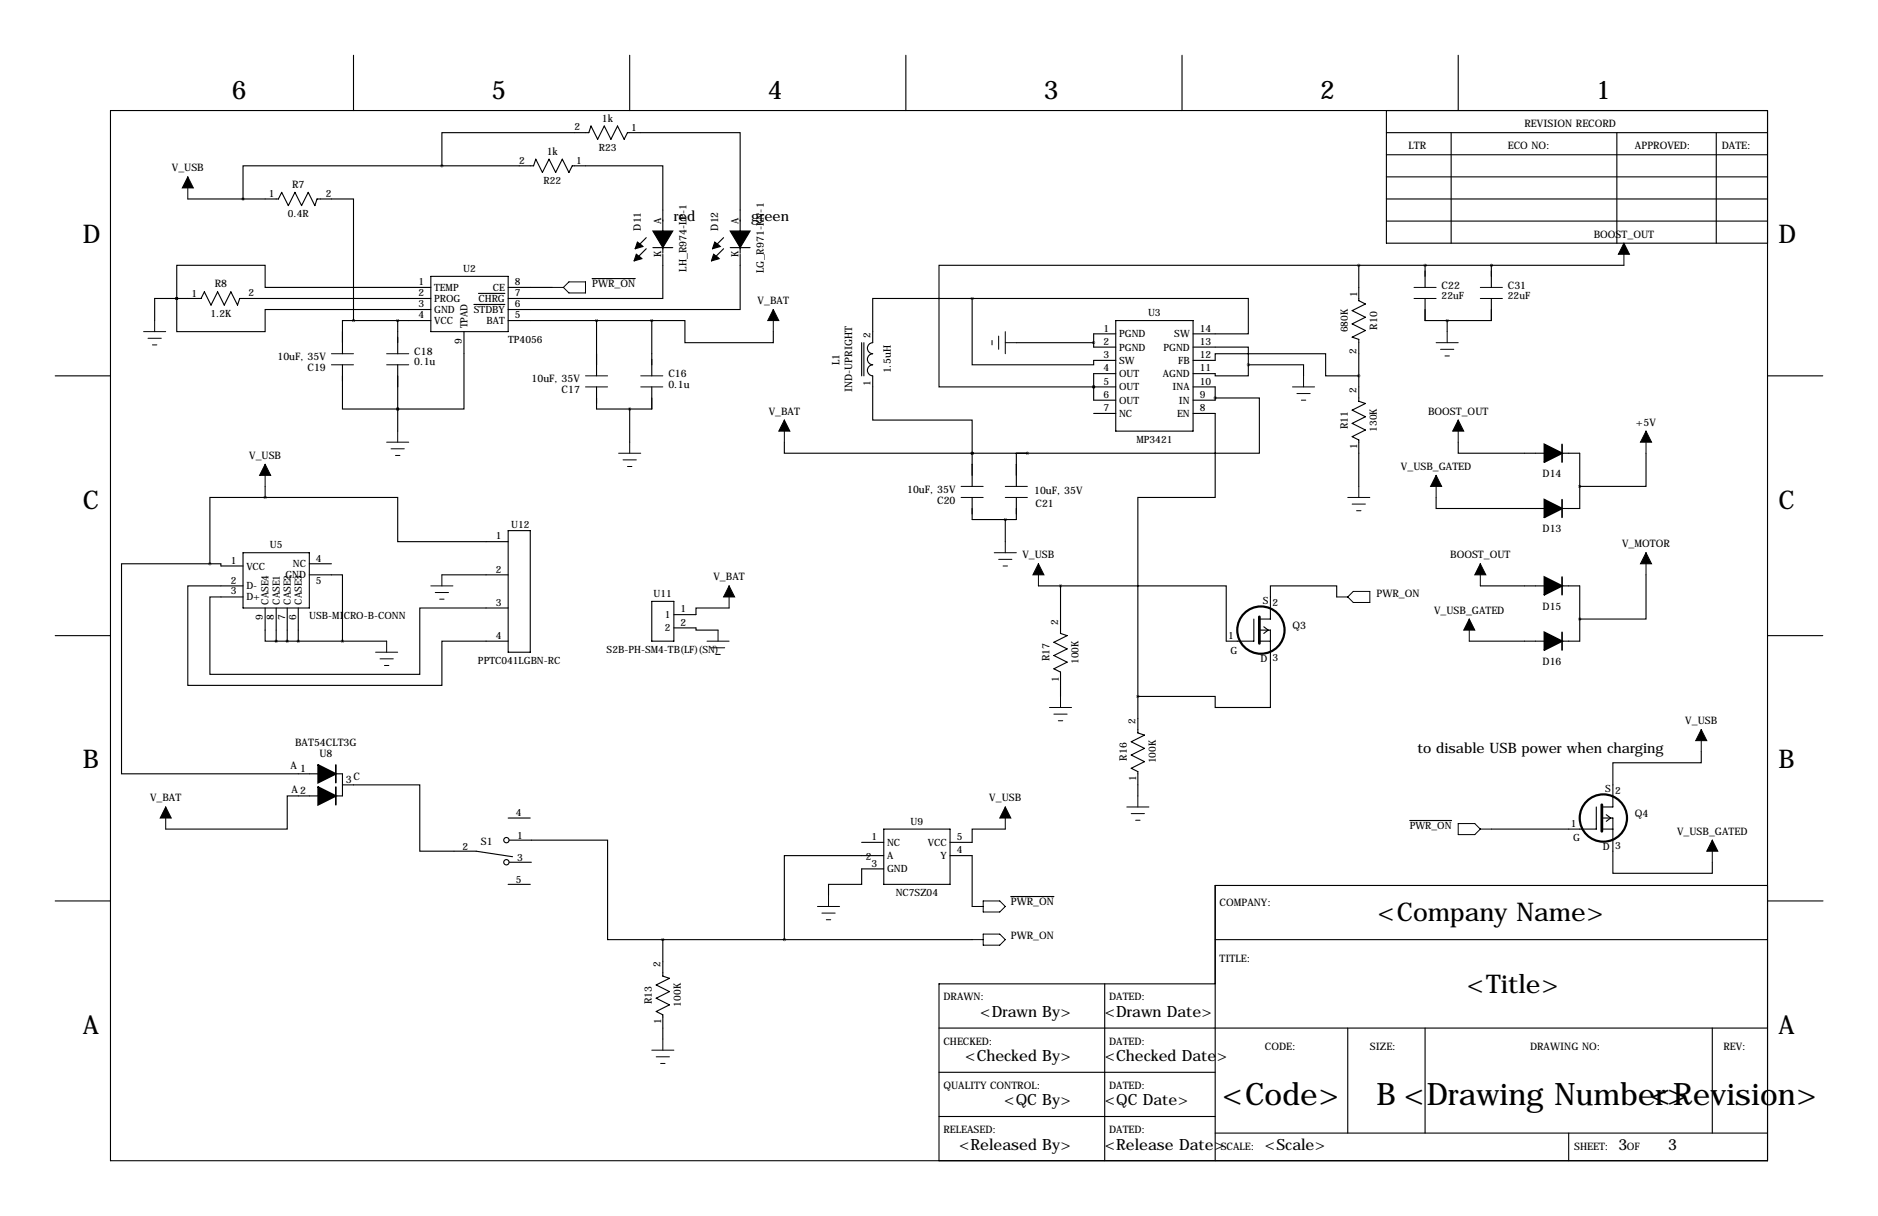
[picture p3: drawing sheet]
<svg xmlns="http://www.w3.org/2000/svg" width="432mm" height="279mm" viewBox="0 0 432 279" stroke-linecap="round" stroke-linejoin="round" font-family="sans-serif">
<g fill="none" stroke="#000" stroke-width=".25">
<path d="M81.3 12.7v12.7M144.8 12.7v12.7M208.3 12.7v12.7M271.8 12.7v12.7M335.3 12.7v12.7M25.4 25.4h381v241.3h-381zM101.6 38.1h-45.7v7.6M101.6 38.1h21.1l.5-1.5 1.5 3 1.5-3 1.6 3 1.5-3 1.5 3 .8-1.5h20.8v20.1M101.6 38.1v-7.6h33.8l.5-1.5 1.5 3 1.5-3 1.6 3 1.5-3 1.5 3 .8-1.5h25.9v27.7M318.8 30.5h87.6M318.8 35.6h87.6M318.8 25.4v30.5h87.6"/>
<path d="M333.7 30.5v25.4M371.8 30.5v25.4M394.6 30.5v25.4M43.2 45.7h20.8l.8-1.5 1.5 3 1.5-3 1.5 3 1.6-3 1.5 3 .5-1.5h8.4v28M148.6 54.6l-2.6 2.6M148.6 57.2l-2.6 2.5M150.1 56.9h4.6M152.4 58.4v10.2h-35.6M166.4 54.6l-2.6 2.6M166.4 57.2l-2.6 2.5M167.9 56.9h4.6M170.2 58.4v12.7h-53.4"/>
<path d="M318.8 45.7h87.6M318.8 50.8h87.6M318.8 40.6h87.6M40.6 68.6h-5v5.1M40.6 68.6v7.6h20.4v-5.1h38.1M40.6 68.6h.1M40.6 68.6h5.6l.8-1.5 1.5 3 1.5-3 1.6 3 1.5-3 1.5 3 .5-1.5h44M81.3 73.7h-2.6v7.6M81.3 73.7h17.8M91.4 73.7v7.6M99.1 66h-38.1v-5h-20.4v7.6M99.1 63.5h17.7v12.7h-17.7z"/>
<path d="M106.7 76.2v17.8h-15.3M109 70h7.1M110 67.4h6.1M116.8 66h10.2M116.8 73.7h33.1M136.1 64h10M137.2 73.7v12.7M149.9 73.7h7.6v5h20.3v-2.5M149.9 73.7v12.7M198.1 78.7v7.7M198.6 78.7v7.7M223.5 68.6h-22.8v10.1a1.27 1.27 0 0 0-1.3 1.3 1.27 1.27 0 0 0 1.3 1.3 1.27 1.27 0 0 0-1.3 1.3 1.27 1.27 0 0 0 1.3 1.2 1.27 1.27 0 0 0-1.3 1.3 1.27 1.27 0 0 0 1.2 1.3l.1 10.1h22.8v7.6"/>
<path d="M223.5 68.6v15.2h28v-1h5M223.5 68.6h63.5v8.1h-12.7M233.7 78.7h17.8M256.5 73.7h17.8v25.4h-17.8zM256.5 76.7h-5v3.1h5M274.3 79.8h12.7v4M312.4 61h-96.5v27.9h35.6M312.4 61v8.1l1.5 .7-3 1.6 3 1.5-3 1.5 3 1.5-3 1.6 1.5 .5v14.2l1.5 .5-3 1.5 3 1.6-3 1.5 3 1.5-3 1.5 1.5 .8v10.7M312.4 61h61M327.7 61h.1M327.7 61v5M327.7 68.6v5.1h15.2v-5.1"/>
<path d="M332.7 73.7v2.5M342.9 61h.1M342.9 61v5M12.7 86.4h12.7M78.7 83.8v10.2h12.7M91.4 94h.1M91.4 83.8v15.3M137.2 88.9v5.1h12.7v-5.1M144.8 94v7.6M251.5 88.9h.1M251.5 88.9h5M251.5 95h5"/>
<path d="M256.5 85.9h-5v6h5M274.3 82.8h5.1v-1.5h25.4v5.1h7.6M274.3 95h5.1v19.3h-17.8v45.7M274.3 88.9h5.1v3h-5.1M279.4 91.4h10.2v12.7h-53.4M287 83.8v2.6h-7.6v-.5h-5.1M287 83.8h12.7v2.6M406.4 86.4h12.7M61 114.3h-12.7v15.2M61 114.3h30.4v10.2h25.4M61 111.8v2.5M180.3 101.6v2.5h43.2"/>
<path d="M223.5 104.1h.1M223.5 104.1h12.7M223.5 104.1v7.7M223.5 114.3v5.1h10.2v-5.1M231.1 119.4v5.1M236.2 104.1h-2.5v7.7M330.2 114.3v2.5h24.9M335.3 101.6v2.5h19.8M359.2 104.1h4v12.7h-4M378.5 104.1v7.7h-15.3M48.3 129.5h2.5v.5h5.1M48.3 129.5h-20.4v48.3h45.3"/>
<path d="M55.9 134.6h-12.7v22.9h58.4v-10.2h15.2M55.9 137.2h-7.6v17.7h48.2v-15.2h20.3M55.9 127h15.2v12.7h-15.2zM61 139.7v7.6h2.5M63.5 139.7v7.6M66 139.7v7.6M68.6 139.7v7.6M71.1 132.1h7.6v15.2M71.1 129.5h5.1M101.6 132.1h15.2M116.8 121.9h5.1v28h-5.1zM149.9 138.2h5v9.1h-5z"/>
<path d="M167.6 139.7h-7.6v1.5h-5.1M238.8 134.6h5M243.8 134.6h38.1v12.7h6.4v-5.1M243.8 134.6v10.9l1.6 .5-3.1 1.6 3.1 1.5-3.1 1.5 3.1 1.5-3.1 1.6 1.5 .7v5.6M307.3 137.2v-2.6h-15.2v7.6h-2.5M340.4 134.6h14.7M359.2 134.6h4v12.7h-4M378.5 132.1v10.1h-15.3M12.7 146h12.7M63.5 147.3h25.4M154.9 144.3h5.1v.5h5.1M289.6 144.8h2.5v17.8h-12.7v-2.6h-17.8"/>
<path d="M289.6 147.3h2.5M290.6 144l1 .8-1 .7M337.8 147.3h17.3M406.4 146h12.7M77.2 177.8h1.5v5.1h-1.5M261.6 160v8.4l1.5 .5-3 1.5 3 1.6-3 1.5 3 1.5-3 1.5 1.5 .8v5.6M391.2 172.7v2.6h-20.4v10.1h-2.5M73.2 182.9h-7.2v7.6h-27.9M78.7 180.3h17.8v15.3h13l8.4 1.2M116.8 188h5.1M117.1 193h22.6v22.9h12.7M117.1 198.1h5.1"/>
<path d="M198.1 193.5h5.1M203.2 199.6h-5.1v3.6h-7.6v2.5M203.2 196.6h-22.9v19.3M203.2 190.5h15.2v12.7h-15.2zM218.4 196.6h5.1v11.7M231.1 190.5h-7.6v3h-5.1M324.1 188.5h9.7M367 185.4v5.1h-24.1M368.3 188h2.5v12.7h22.9v-2.6M368.3 190.5h2.5M369.3 187.2l1 .8-1 .7M12.7 207h12.7"/>
<path d="M116.8 203.2h5.1M152.4 215.9h71.1M152.4 215.9v8.4l1.5 .5-3 1.5 3 1.5-3 1.6 3 1.5-3 1.5 1.5 .8v5.6M232.4 206h9.9M279.4 215.9h127M406.4 203.5h-127v63.2M406.5 207h12.7M215.9 236.2h190.5M254 226.1v40.6M279.4 226.1h-63.5v40.6M309.9 236.2v24.1M327.7 236.2v24.1"/>
<path d="M393.7 236.2v24.1M215.9 246.4h63.5M215.9 256.5h63.5M279.4 260.3h127M360.7 260.3v6.4"/>
<circle cx="116.4" cy="198.1" r=".61"/>
<circle cx="116.4" cy="193" r=".61"/>
</g>
<path d="M146.3 58.4l1.3 1-1.8 .5zM146.6 55.6l1.2 1-1.8 .6zM152.4 53.1h2.3l-2.3 3.8zM150.1 53.1h2.3v3.8zM164.1 58.4l1.3 1-1.8 .5zM164.3 55.6l1.3 1-1.8 .6zM170.2 53.1h2.3l-2.3 3.8zM167.9 53.1h2.3v3.8z" fill="#000" stroke="#000" stroke-width=".25"/>
<g fill="none" stroke="#000" stroke-width=".23">
<path d="M43.2 40.6v5.1M373.4 55.9v5.1M33 76.2h5.1M34 77.7h3.1M35.1 79.2h1M35.6 73.7v2.5M127 66h2.5M130.8 64.8h3.8v2.5h-3.8l-1.3-1.3zM177.8 71.1v5.1M228.1 78.2v1M229.6 77.2v3.1M231.1 78.7h2.6"/>
<path d="M231.1 76.2v5.1M325.1 66h5.1M325.1 68.6h5.1M330.2 78.7h5.1M332.7 76.2v2.5M340.4 66h5M340.4 68.6h5M76.2 83.8h5.1M76.2 81.3h5.1M88.9 83.8h5.1M88.9 81.3h5.1M91.4 99.1v2.5"/>
<path d="M134.6 86.4h5.1M134.6 88.9h5.1M147.3 86.4h5.1M147.3 88.9h5.1M180.3 96.5v5.1M297.2 88.9h5.1M298.2 90.4h3M299.2 91.9h1M299.7 86.4v2.5M331.2 80.3h3.1M332.2 81.8h1M335.3 96.5v5.1"/>
<path d="M378.5 99.1v5M61 106.7v5.1M88.9 101.6h5.1M89.9 103.1h3.1M90.9 104.6h1M142.2 104.1h5.1M143.3 105.7h3M144.3 107.2h1M144.8 101.6v2.5M221 114.3h5.1M221 111.8h5.1M231.1 114.3h5.1"/>
<path d="M231.1 111.8h5.1M309.9 114.3h5.1M310.9 115.8h3M311.9 117.3h1M312.4 111.8v2.5M330.2 109.2v5.1M99.1 134.6h5M100.1 136.1h3M101.1 137.7h1M101.6 132.1v2.5M167.6 134.6v5.1M228.6 127h5.1"/>
<path d="M229.6 128.5h3.1M230.6 130h1M231.1 124.5v2.5M238.8 129.5v5.1M307.3 137.2h2.6M309.9 137.2l1.2-1.3h3.9v2.5h-3.9zM340.4 129.5v5.1M378.5 127v5.1M86.4 149.9h5M87.4 151.4h3M88.4 152.9h1M88.9 147.3v2.6"/>
<path d="M162.6 147.3h5M163.6 148.8h3M164.6 150.4h1M165.1 144.8v2.5M337.8 142.2v5.1M241.3 162.6h5.1M242.3 164.1h3.1M243.3 165.6h1M243.8 160v2.6M391.2 167.6v5.1M38.1 185.4v5.1M231.1 185.4v5.1"/>
<path d="M259.1 185.4h5.1M260.1 186.9h3M261.1 188.5h1M261.6 182.9v2.5M335.3 189.2h3.8l1.3 1.3-1.3 1.3h-3.8zM340.4 190.5h2.5M393.7 193v5.1M188 208.3h5M189 209.8h3M190 211.3h1M190.5 205.7v2.6M223.5 215.9h2.6"/>
<path d="M223.5 208.3h2.6M226.1 207h3.8l1.2 1.3-1.2 1.2h-3.8zM226.1 214.6h3.8l1.2 1.3-1.2 1.3h-3.8zM152.4 238.8v2.5M149.9 241.3h5M150.9 242.8h3M151.9 244.3h1"/>
</g>
<path d="M355.1 102.1l4.1 2-4.1 2.1zM355.1 114.8l4.1 2-4.1 2.1zM355.1 132.6l4.1 2-4.1 2.1zM355.1 145.3l4.1 2-4.1 2.1zM73.2 175.8l4 2-4 2zM73.2 180.8l4 2.1-4 2z" fill="#000" stroke="#000" stroke-width=".38"/>
<path d="M359.2 102.1v4.1M359.2 114.8v4.1M359.2 132.6v4.1M359.2 145.3v4.1M77.2 175.8v4M77.2 180.8v4.1" fill="none" stroke="#000" stroke-width=".38"/>
<g fill="none" stroke="#000" stroke-width=".51">
<circle cx="289.9" cy="144.8" r="5.4"/>
<circle cx="368.7" cy="188" r="5.4"/>
</g>
<path d="M289.6 141.7v6.1M368.3 184.9v6.1" fill="none" stroke="#000" stroke-width=".63"/>
<g fill="#000" stroke="#000" stroke-width=".23">
<path d="M43.2 40.6l1.2 2.6h-2.5zM373.4 55.9l1.2 2.5h-2.5zM177.8 71.1l1.3 2.6h-2.6zM180.3 96.5l1.3 2.6h-2.5zM335.3 96.5l1.2 2.6h-2.5zM378.5 99.1l1.2 2.5h-2.5zM61 106.7l1.2 2.5h-2.5zM330.2 109.2l1.3 2.6h-2.6zM167.6 134.6l1.3 2.6h-2.5zM238.8 129.5l1.2 2.6h-2.5zM340.4 129.5l1.2 2.6h-2.5zM378.5 127l1.2 2.5h-2.5z"/>
<path d="M337.8 142.2l1.3 2.6h-2.6zM391.2 167.6l1.2 2.6h-2.5zM38.1 185.4l1.3 2.6h-2.6zM231.1 185.4l1.3 2.6h-2.5zM393.7 193l1.3 2.6h-2.6z"/>
</g>
<path d="M40.6 68.6a.05 .05 0 0 0 .1 0 .05 .05 0 0 0-.1 0zM40.6 68.6a.05 .05 0 0 0 .1 0 .05 .05 0 0 0-.1 0zM91.4 73.7a.05 .05 0 0 0 .1 0 .05 .05 0 0 0-.1 0zM91.4 94a.05 .05 0 0 0 .1 0 .05 .05 0 0 0-.1 0zM91.4 94a.05 .05 0 0 0 .1 0 .05 .05 0 0 0-.1 0zM137.1 73.7a.05 .05 0 0 0 .1 0 .05 .05 0 0 0-.1 0zM149.8 73.7a.05 .05 0 0 0 .1 0 .05 .05 0 0 0-.1 0zM251.4 78.7a.05 .05 0 0 0 .1 0 .05 .05 0 0 0-.1 0zM231.1 119.4a.05 .05 0 0 0 .1 0 .05 .05 0 0 0-.1 0zM251.4 88.9a.05 .05 0 0 0 .1 0 .05 .05 0 0 0-.1 0zM251.4 88.9a.05 .05 0 0 0 .1 0 .05 .05 0 0 0-.1 0zM332.7 73.7a.05 .05 0 0 0 .1 0 .05 .05 0 0 0-.1 0zM327.6 61a.05 .05 0 0 0 .1 0 .05 .05 0 0 0-.1 0zM48.2 129.5a.05 .05 0 0 0 .1 0 .05 .05 0 0 0-.1 0zM180.3 215.9a.05 .05 0 0 0 .1 0 .05 .05 0 0 0-.1 0zM243.8 134.6a.05 .05 0 0 0 .1 0 .05 .05 0 0 0-.1 0zM60.9 114.3a.05 .05 0 0 0 .1 0 .05 .05 0 0 0-.1 0zM66 147.3a.05 .05 0 0 0 .1 0 .05 .05 0 0 0-.1 0zM78.7 147.3a.05 .05 0 0 0 .1 0 .05 .05 0 0 0-.1 0z" fill="#000" stroke="#000" stroke-width=".63"/>
<g font-size="7.1">
<text x="281" y="254">&lt;Code&gt;</text>
<text x="316.5" y="254">B &lt;Drawing Number&gt;</text>
<text x="379.4" y="254">&lt;Revision&gt;</text>
</g>
<g font-size="5.9">
<text x="53.3" y="22.9">6</text>
<text x="113" y="22.9">5</text>
<text x="176.5" y="22.9">4</text>
<text x="240" y="22.9">3</text>
<text x="303.5" y="22.9">2</text>
<text x="367" y="22.9">1</text>
<text x="19" y="55.9">D</text>
<text x="408.9" y="55.9">D</text>
<text x="19" y="116.8">C</text>
<text x="408.9" y="116.8">C</text>
<text x="19" y="176.5">B</text>
<text x="408.9" y="176.5">B</text>
<text x="316.8" y="211.6">&lt;Company Name&gt;</text>
<text x="337.3" y="228.1">&lt;Title&gt;</text>
<text x="19" y="237.5">A</text>
<text x="408.9" y="237.5">A</text>
</g>
<g font-size="3.6">
<text x="225.4" y="233.7">&lt;Drawn By&gt;</text>
<text x="254" y="233.7">&lt;Drawn Date&gt;</text>
<text x="221.9" y="243.8">&lt;Checked By&gt;</text>
<text x="254" y="243.8">&lt;Checked Date&gt;</text>
<text x="230.9" y="254">&lt;QC By&gt;</text>
<text x="254" y="254">&lt;QC Date&gt;</text>
<text x="220.5" y="264.1">&lt;Released By&gt;</text>
<text x="254" y="264.1">&lt;Release Date&gt;</text>
<text x="290.8" y="264.1">&lt;Scale&gt;</text>
<text x="372.1" y="264.1">3</text>
<text x="383.5" y="264.1">3</text>
</g>
<g font-size="3.3">
<text x="154.9" y="50.8">red</text>
<text x="172.7" y="50.8">green</text>
<text x="325.9" y="173">to disable USB power when charging</text>
</g>
<g font-size="2.4">
<text x="138.4" y="27.9">1k</text>
<text x="350.5" y="29.2">REVISION RECORD</text>
<text x="125.7" y="35.6">1k</text>
<text x="323.8" y="34.3">LTR</text>
<text x="346.7" y="34.3">ECO NO:</text>
<text x="375.9" y="34.3">APPROVED:</text>
<text x="395.9" y="34.3">DATE:</text>
<text x="39.5" y="39.4">V_USB</text>
<text x="67.2" y="43.2">R7</text>
<text x="147.3" y="53" transform="rotate(-90 147.3 53)">D11</text>
<text x="165.1" y="53" transform="rotate(-90 165.1 53)">D12</text>
<text x="366.5" y="54.6">BOOST_OUT</text>
<text x="157.9" y="62.4" transform="rotate(-90 157.9 62.4)">LH_R974-LP-1</text>
<text x="175.7" y="62.7" transform="rotate(-90 175.7 62.7)">LG_R971-KN-1</text>
<text x="49.4" y="66">R8</text>
<text x="136.1" y="66">PWR_ON</text>
<text x="174.2" y="69.8">V_BAT</text>
<text x="331.5" y="66.3">C22</text>
<text x="346.7" y="66.3">C31</text>
<text x="316.6" y="75.8" transform="rotate(-90 316.6 75.8)">R10</text>
<text x="63.8" y="82.8">10uF, 35V</text>
<text x="95.2" y="81.5">C18</text>
<text x="95.2" y="84">0.1u</text>
<text x="193" y="83.8" transform="rotate(-90 193 83.8)">L1</text>
<text x="70.7" y="85.2">C19</text>
<text x="122.2" y="87.9">10uF, 35V</text>
<text x="153.7" y="86.6">C16</text>
<text x="153.7" y="89">0.1u</text>
<text x="204.9" y="85.8" transform="rotate(-90 204.9 85.8)">1.5uH</text>
<text x="129.1" y="90.3">C17</text>
<text x="176.7" y="95.2">V_BAT</text>
<text x="196" y="90.2" transform="rotate(-90 196 90.2)">IND-UPRIGHT</text>
<text x="328.4" y="95.2">BOOST_OUT</text>
<text x="309.9" y="98.6" transform="rotate(-90 309.9 98.6)">R11</text>
<text x="376.2" y="97.8">+5V</text>
<text x="57.3" y="105.4">V_USB</text>
<text x="322.1" y="107.9">V_USB_GATED</text>
<text x="208.6" y="113.3">10uF, 35V</text>
<text x="237.8" y="113.5">10uF, 35V</text>
<text x="354.7" y="109.6">D14</text>
<text x="215.5" y="115.7">C20</text>
<text x="238.1" y="116.5">C21</text>
<text x="354.7" y="122.3">D13</text>
<text x="373" y="125.7">V_MOTOR</text>
<text x="235.1" y="128.3">V_USB</text>
<text x="333.4" y="128.3">BOOST_OUT</text>
<text x="164" y="133.3">V_BAT</text>
<text x="316.5" y="137.2">PWR_ON</text>
<text x="329.7" y="141">V_USB_GATED</text>
<text x="354.7" y="140.1">D15</text>
<text x="297.2" y="144.5">Q3</text>
<text x="241.3" y="152" transform="rotate(-90 241.3 152)">R17</text>
<text x="354.7" y="152.8">D16</text>
<text x="387.5" y="166.4">V_USB</text>
<text x="67.9" y="171.4">BAT54CLT3G</text>
<text x="73.4" y="174">U8</text>
<text x="66.8" y="176.6">A</text>
<text x="69" y="177.3">1</text>
<text x="79.5" y="179.8">3</text>
<text x="81.3" y="179.1">C</text>
<text x="259.1" y="174.8" transform="rotate(-90 259.1 174.8)">R16</text>
<text x="34.5" y="184.1">V_BAT</text>
<text x="67.1" y="182.2">A2</text>
<text x="227.5" y="184.1">V_USB</text>
<text x="375.9" y="187.7">Q4</text>
<text x="385.6" y="191.8">V_USB_GATED</text>
<text x="110.6" y="194.1">S1</text>
<text x="232.4" y="208">PWR_ON</text>
<text x="280.4" y="208.3">COMPANY:</text>
<text x="232.4" y="215.6">PWR_ON</text>
<text x="280.4" y="221">TITLE:</text>
<text x="149.9" y="230.7" transform="rotate(-90 149.9 230.7)">R13</text>
<text x="216.9" y="229.9">DRAWN:</text>
<text x="255" y="229.9">DATED:</text>
<text x="216.9" y="240">CHECKED:</text>
<text x="255" y="240">DATED:</text>
<text x="290.8" y="241.3">CODE:</text>
<text x="315" y="241.3">SIZE:</text>
<text x="351.8" y="241.3">DRAWING NO:</text>
<text x="396.2" y="241.3">REV:</text>
<text x="216.9" y="250.2">QUALITY CONTROL:</text>
<text x="255" y="250.2">DATED:</text>
<text x="216.9" y="260.3">RELEASED:</text>
<text x="255" y="260.3">DATED:</text>
<text x="280.7" y="264.2">SCALE:</text>
<text x="361.9" y="264.2">SHEET:</text>
<text x="374" y="264.2">OF</text>
</g>
<g font-size="2.3">
<text x="132.1" y="30">2</text>
<text x="137.7" y="34.6">R23</text>
<text x="145.1" y="30.1">1</text>
<text x="119.4" y="37.6">2</text>
<text x="132.4" y="37.7">1</text>
<text x="61.8" y="45.3">1</text>
<text x="74.9" y="45.2">2</text>
<text x="125" y="42.3">R22</text>
<text x="66.1" y="49.9">0.4R</text>
<text x="152" y="51.6" transform="rotate(-90 152 51.6)">A</text>
<text x="169.8" y="51.6" transform="rotate(-90 169.8 51.6)">A</text>
<text x="152" y="59.1" transform="rotate(-90 152 59.1)">K</text>
<text x="169.8" y="59.1" transform="rotate(-90 169.8 59.1)">K</text>
<text x="96.2" y="65.5">1</text>
<text x="106.5" y="62.5">U2</text>
<text x="118.4" y="65.5">8</text>
<text x="44" y="68.2">1</text>
<text x="57.1" y="68.1">2</text>
<text x="96.2" y="68.1">2</text>
<text x="96.2" y="70.6">3</text>
<text x="99.8" y="66.8">TEMP</text>
<text x="99.8" y="69.4">PROG</text>
<text x="99.8" y="71.9">GND</text>
<text x="109" y="71.9">STDBY</text>
<text x="110" y="69.4">CHRG</text>
<text x="113.3" y="66.8">CE</text>
<text x="118.4" y="68.1">7</text>
<text x="118.4" y="70.6">6</text>
<text x="312" y="68.2" transform="rotate(-90 312 68.2)">1</text>
<text x="331.5" y="68.7">22uF</text>
<text x="346.7" y="68.7">22uF</text>
<text x="48.4" y="72.7">1.2K</text>
<text x="96.2" y="73.2">4</text>
<text x="99.8" y="74.5">VCC</text>
<text x="107.5" y="75.4" transform="rotate(-90 107.5 75.4)">TPAD</text>
<text x="111.9" y="74.5">BAT</text>
<text x="118.4" y="73.2">5</text>
<text x="200.2" y="77.7" transform="rotate(-90 200.2 77.7)">2</text>
<text x="253.7" y="76.2">1</text>
<text x="257.3" y="77.5">PGND</text>
<text x="264" y="72.6">U3</text>
<text x="270" y="77.5">SW</text>
<text x="275.8" y="76.2">14</text>
<text x="309.9" y="76.4" transform="rotate(-90 309.9 76.4)">680K</text>
<text x="106.2" y="79" transform="rotate(-90 106.2 79)">9</text>
<text x="116.8" y="78.8">TP4056</text>
<text x="253.7" y="79.2">2</text>
<text x="253.7" y="82.3">3</text>
<text x="257.3" y="80.6">PGND</text>
<text x="257.3" y="83.6">SW</text>
<text x="267.5" y="80.6">PGND</text>
<text x="270.9" y="83.6">FB</text>
<text x="275.8" y="79.2">13</text>
<text x="275.8" y="82.3">12</text>
<text x="311.9" y="81.3" transform="rotate(-90 311.9 81.3)">2</text>
<text x="200.2" y="88.7" transform="rotate(-90 200.2 88.7)">1</text>
<text x="253.7" y="85.3">4</text>
<text x="253.7" y="88.4">5</text>
<text x="257.3" y="86.7">OUT</text>
<text x="257.3" y="89.7">OUT</text>
<text x="267.4" y="86.7">AGND</text>
<text x="269.6" y="89.7">INA</text>
<text x="275.8" y="85.3">11</text>
<text x="275.8" y="88.4">10</text>
<text x="253.7" y="91.4">6</text>
<text x="253.7" y="94.5">7</text>
<text x="257.3" y="92.8">OUT</text>
<text x="257.3" y="95.8">NC</text>
<text x="270.7" y="95.8">EN</text>
<text x="271.1" y="92.8">IN</text>
<text x="275.8" y="91.4">9</text>
<text x="275.8" y="94.5">8</text>
<text x="311.9" y="90.2" transform="rotate(-90 311.9 90.2)">2</text>
<text x="261.3" y="101.7">MP3421</text>
<text x="316.6" y="99.2" transform="rotate(-90 316.6 99.2)">130K</text>
<text x="312" y="103.3" transform="rotate(-90 312 103.3)">1</text>
<text x="62.1" y="126">U5</text>
<text x="114" y="124">1</text>
<text x="117.5" y="121.4">U12</text>
<text x="53" y="129.5">1</text>
<text x="56.6" y="130.9">VCC</text>
<text x="67.3" y="130.3">NC</text>
<text x="72.6" y="129">4</text>
<text x="114" y="131.6">2</text>
<text x="53" y="134.1">2</text>
<text x="53" y="136.5">3</text>
<text x="56.6" y="135.4">D-</text>
<text x="56.6" y="138">D+</text>
<text x="65.6" y="132.9">GND</text>
<text x="72.6" y="134.2">5</text>
<text x="150.3" y="137.2">U11</text>
<text x="60.5" y="142.5" transform="rotate(-90 60.5 142.5)">9</text>
<text x="61.8" y="138.9" transform="rotate(-90 61.8 138.9)">CASE4</text>
<text x="63" y="142.5" transform="rotate(-90 63 142.5)">8</text>
<text x="64.3" y="138.9" transform="rotate(-90 64.3 138.9)">CASE1</text>
<text x="65.5" y="142.5" transform="rotate(-90 65.5 142.5)">7</text>
<text x="66.8" y="138.9" transform="rotate(-90 66.8 138.9)">CASE2</text>
<text x="68.1" y="142.5" transform="rotate(-90 68.1 142.5)">6</text>
<text x="69.4" y="138.9" transform="rotate(-90 69.4 138.9)">CASE3</text>
<text x="71.1" y="142.3">USB-MICRO-B-CONN</text>
<text x="114" y="139.2">3</text>
<text x="152.9" y="142">1</text>
<text x="156.5" y="140.7">1</text>
<text x="156.5" y="143.8">2</text>
<text x="243.3" y="143.6" transform="rotate(-90 243.3 143.6)">2</text>
<text x="290.3" y="138.7">S</text>
<text x="292.6" y="139.2">2</text>
<text x="114" y="146.8">4</text>
<text x="139.5" y="149.9">S2B-PH-SM4-TB(LF)(SN)</text>
<text x="152.9" y="145.1">2</text>
<text x="282.4" y="146.8">1</text>
<text x="109.9" y="152.5">PPTC041LGBN-RC</text>
<text x="248" y="152.6" transform="rotate(-90 248 152.6)">100K</text>
<text x="283" y="150.2">G</text>
<text x="289.8" y="152.2">D</text>
<text x="292.6" y="152">3</text>
<text x="243.4" y="156.6" transform="rotate(-90 243.4 156.6)">1</text>
<text x="261.1" y="166.4" transform="rotate(-90 261.1 166.4)">2</text>
<text x="261.2" y="179.5" transform="rotate(-90 261.2 179.5)">1</text>
<text x="265.8" y="175.4" transform="rotate(-90 265.8 175.4)">100K</text>
<text x="369.1" y="181.9">S</text>
<text x="371.3" y="182.4">2</text>
<text x="118.6" y="187.6">4</text>
<text x="209.4" y="189.5">U9</text>
<text x="324.1" y="190.5">PWR_ON</text>
<text x="361.1" y="190">1</text>
<text x="106.4" y="195.2">2</text>
<text x="118.9" y="197.8">3</text>
<text x="118.9" y="192.7">1</text>
<text x="199.1" y="197.6">2</text>
<text x="200.4" y="193">1</text>
<text x="204" y="194.4">NC</text>
<text x="204" y="197.4">A</text>
<text x="213.3" y="194.4">VCC</text>
<text x="216.2" y="197.4">Y</text>
<text x="220" y="193">5</text>
<text x="220" y="196.1">4</text>
<text x="361.7" y="193.3">G</text>
<text x="368.6" y="195.4">D</text>
<text x="371.3" y="195.2">3</text>
<text x="118.6" y="202.8">5</text>
<text x="200.4" y="199.1">3</text>
<text x="204" y="200.4">GND</text>
<text x="205.9" y="205.8">NC7SZ04</text>
<text x="151.9" y="222.3" transform="rotate(-90 151.9 222.3)">2</text>
<text x="156.6" y="231.3" transform="rotate(-90 156.6 231.3)">100K</text>
<text x="152" y="235.4" transform="rotate(-90 152 235.4)">1</text>
</g>
</svg>
